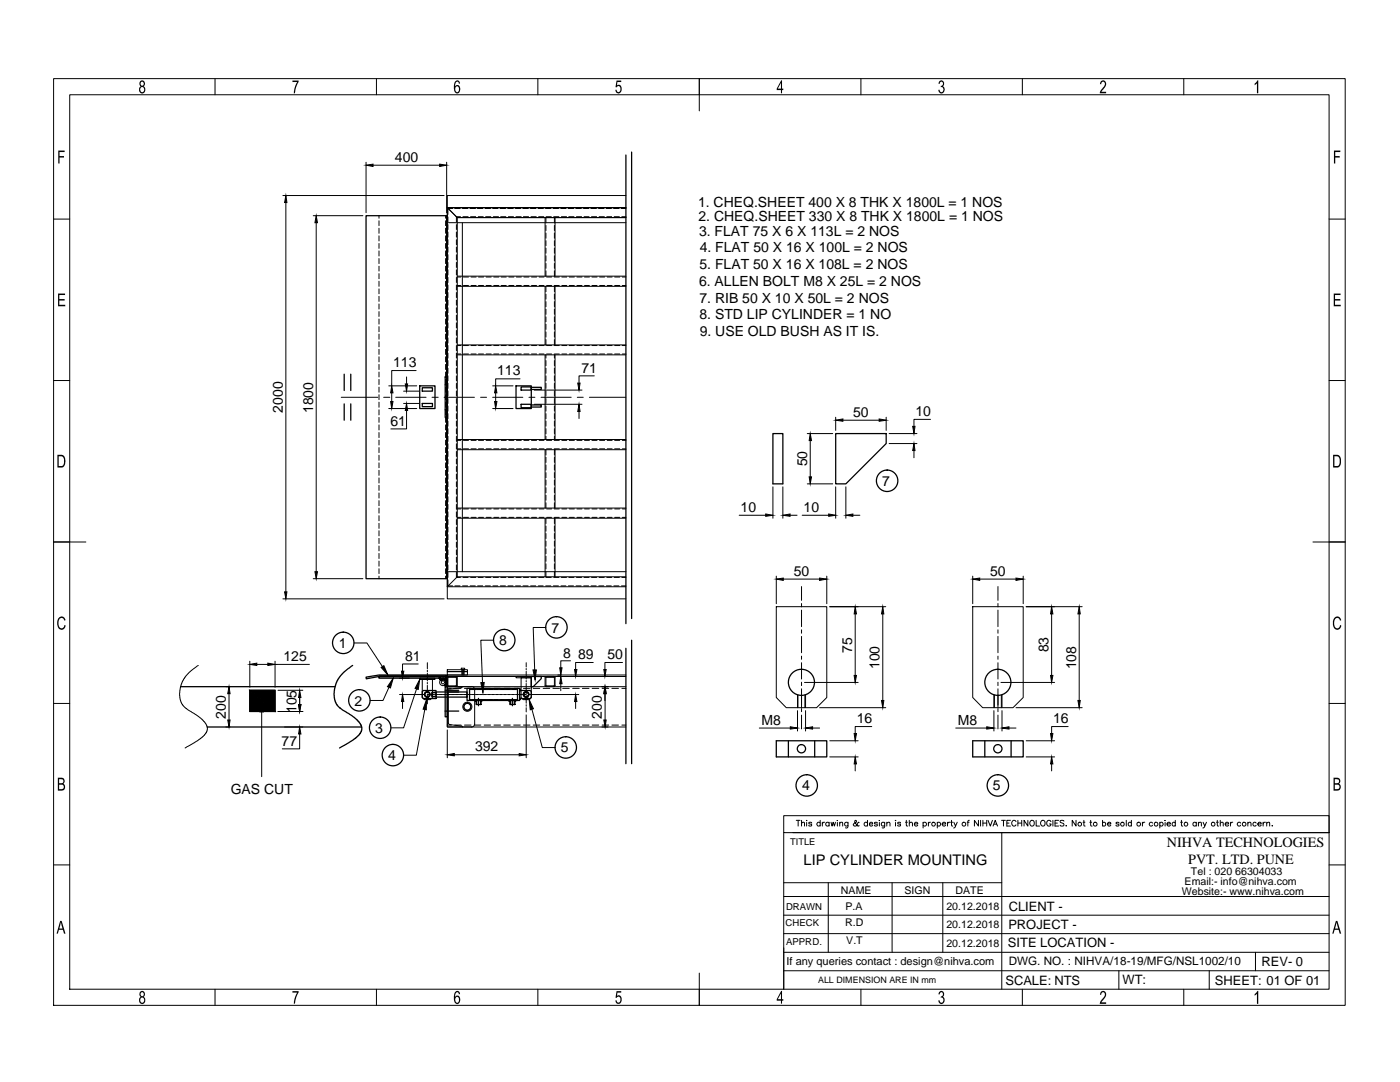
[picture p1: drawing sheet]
<svg xmlns="http://www.w3.org/2000/svg" width="279mm" height="216mm" viewBox="0 0 279 216" stroke-linecap="round" stroke-linejoin="round" font-family="sans-serif">
<!-- layer: 0 -->
<g fill="none" stroke="#000" stroke-width=".2">
<path d="M10.7 15.7h257.8v184.9h-257.8zM13.9 18.9h251.3v178.5h-251.3zM42.9 15.7v3.2M75.1 15.7v3.2M107.3 15.7v3.2M139.6 15.7v6.4M171.8 15.7v3.2M204 15.7v3.2M236.2 15.7v3.2M56.5 39h32.1M73.1 32.4v10M74.5 33h13.2"/>
<path d="M89.1 32.4v10M124.9 39h-35.6v80.5h35.6M10.7 43.7h3.2M57.1 40.4v77.7M62.5 43h9.9M63.1 44.4v69.7M75.6 43v.5M75.6 44.1v.9M75.6 45.5v1.1M75.6 47.1v1M75.6 48.6v1M75.6 50.1v1"/>
<path d="M75.6 51.6v1M75.6 53.1v1M75.6 54.6v1M75.6 56.1v1M75.6 57.6v1M75.6 59.1v1M88.9 43v.5M88.9 44.1v.9M88.9 45.5v1.1M88.9 47.1v1M88.9 48.6v1M88.9 50.1v1"/>
<path d="M88.9 51.6v1M88.9 53.1v1M88.9 54.6v1M88.9 56.1v1M88.9 57.6v1M88.9 59.1v1M89.3 41.4v75.7M89.3 41.4h35.6M89.3 41.4l2 2M89.4 43.3v1M89.4 44.8v1M89.4 46.3v1"/>
<path d="M89.4 47.8v1M89.4 49.3v1M89.4 50.8v1M89.4 52.4v1M89.4 53.8v1M89.4 55.4v1M89.4 56.9v1M89.4 58.4v1M89.4 59.9v1M89.5 44.4h35.4M90.3 41.6h-.9v1.2M90.8 41.6h1"/>
<path d="M91.1 44.8v1M91.1 46.3v1M91.1 47.8v1M91.1 49.3v1M91.1 50.8v1M91.1 52.4v1M91.1 53.8v1M91.1 55.4v1M91.1 56.9v1M91.1 58.4v1M91.1 59.9v1M91.3 43.4v71.7"/>
<path d="M91.3 43.4h33.6M91.3 55.1h33.6M91.3 55.3h.7M91.3 57.1h33.6M91.3 57h.7M91.9 43.3h-.8v1M92.3 44.4v69.7M92.3 41.6h1M92.4 43.3h1M92.5 55.3h1M92.5 57h1M93.8 41.6h1.1"/>
<path d="M93.9 43.3h1M94 55.3h1M94 57h1M95.3 41.6h1M95.4 43.3h1M95.5 55.3h1M95.5 57h1M96.8 41.6h1.1M96.9 43.3h1M97 55.3h1M97 57h1M98.4 41.6h.9"/>
<path d="M98.5 43.3h1M98.5 55.3h1.1M98.5 57h1.1M99.9 41.6h1M99.9 43.3h1.1M100 55.3h1M100 57h1M101.4 41.6h1M101.5 43.3h1M101.5 55.3h1.1M101.5 57h1.1M102.9 41.6h1"/>
<path d="M103 43.3h1M103.1 55.3h.9M103.1 57h.9M104.4 41.6h1M104.5 43.3h1M104.5 55.3h1.1M104.5 57h1.1M105.9 41.6h1M106 43.3h1M106.1 55.3h1M106.1 57h1M107.4 41.6h1"/>
<path d="M107.5 43.3h1M107.6 55.3h1M107.6 57h1M108.8 43.4v11.7M108.8 57.1v11.7M108.9 41.6h1M109 43.4v1.1M109 45v1M109 46.5v1M109 48v1M109 49.5v1M109 51v1.1"/>
<path d="M109 52.6v.9M109 54v1.1M109 57.1v1.1M109 58.7v1M109 43.3h1M109.1 55.3h1M109.1 57h1M110.4 41.6h1M110.5 43.3h1M110.6 55.3h1M110.6 57h1M110.6 43.4v1.1"/>
<path d="M110.6 45v1M110.6 46.5v1M110.6 48v1M110.6 49.5v1M110.6 51v1.1M110.6 52.6v.9M110.6 54v1.1M110.6 57.1v1.1M110.6 58.7v1M110.8 43.4v11.7M110.8 57.1v11.7M112 41.6h.9"/>
<path d="M112 43.3h1.1M112.1 55.3h1M112.1 57h1M113.4 41.6h1.1M113.5 43.3h1M113.6 55.3h1M113.6 57h1M115 41.6h1M115 43.3h1.1M115.1 55.3h1M115.1 57h1M116.5 41.6h1"/>
<path d="M116.6 43.3h.9M116.7 55.3h.9M116.7 57h.9M118 41.6h1M118.1 43.3h1M118.1 55.3h1.1M118.1 57h1.1M119.5 41.6h1M119.6 43.3h1M119.7 55.3h1M119.7 57h1M121 41.6h1"/>
<path d="M121.1 43.3h1M121.2 55.3h1M121.2 57h1M122.5 41.6h1M122.6 43.3h1M122.7 55.3h1M122.7 57h1M124 41.6h.9M124.1 43.3h.8M124.2 55.3h.7M124.2 57h.7M265.2 43.7h3.3"/>
<path d="M10.7 75.9h3.2M68.1 79.3h7.3M75.6 60.6v1.1M75.6 62.2v.9M75.6 63.7v1M75.6 65.2v1M75.6 66.7v1M75.6 68.2v1M75.6 69.7v1M75.6 71.2v1M75.6 72.7v1M75.6 74.2v1"/>
<path d="M75.6 75.7v1M75.6 77.2v1.1M75.6 78.8v.9M76.6 79.3h1.2M77.6 77h5.6M78.2 78.4v1.7M79 79.3h6M80.5 78h3.2M81.1 75.2v1.4M83 73.9h-4.8v3.1M86.2 79.3h1.2M88.6 79.3h6.1"/>
<path d="M88.9 60.6v1.1M88.9 62.2v.9M88.9 63.7v1M88.9 65.2v1M88.9 66.7v1M88.9 68.2v1M88.9 69.7v1M88.9 71.2v1M88.9 72.7v1M88.9 74.2v1M88.9 75.7v1M88.9 77.2v1.1"/>
<path d="M88.9 78.8v.9M89.4 61.4v1M89.4 62.9v1M89.4 64.4v1M89.4 65.9v1M89.4 67.4v1M89.4 68.9v1.1M89.4 70.5v.9M89.4 72v1M89.4 73.5v1M89.4 75v1M89.4 76.5v1"/>
<path d="M89.4 78v1M89.4 79.5v1M91.1 61.4v1M91.1 62.9v1M91.1 64.4v1M91.1 65.9v1M91.1 67.4v1M91.1 68.9v1.1M91.1 70.5v.9M91.1 72v1M91.1 73.5v1M91.1 75v1"/>
<path d="M91.1 76.5v1M91.1 78v1M91.1 79.5v1M91.3 68.8h33.6M91.3 68.9h.7M91.3 70.8h33.6M91.3 70.6h.7M92.5 68.9h1M92.5 70.6h1M94 68.9h1M94 70.6h1M95.5 68.9h1"/>
<path d="M95.5 70.6h1M95.9 79.3h1.2M97 68.9h1M97 70.6h1M98.3 79.3h6M98.3 77h4.1M98.5 68.9h1.1M98.5 70.6h1.1M98.9 78.4v1.7M100 68.9h1M100 70.6h1M101.5 68.9h1.1"/>
<path d="M101.5 70.6h1.1M103.1 68.9h.9M103.1 70.6h.9M103.8 75.6h-4.9v1.4M104.5 68.9h1.1M104.5 70.6h1.1M105.6 79.3h1.2M106.1 68.9h1M106.1 70.6h1M106.6 77.8h9.5M107.6 68.9h1M107.6 70.6h1"/>
<path d="M108 79.3h6M108.8 70.8v16.9M109 60.2v1M109 61.7v1M109 63.2v1M109 64.7v1M109 66.2v1.1M109 67.8v1M109 70.8v.6M109 72v1M109 73.5v1M109 75v1"/>
<path d="M109 76.5v1M109 78v1M109 79.5v1M109.1 68.9h1M109.1 70.6h1M110.6 68.9h1M110.6 70.6h1M110.6 60.2v1M110.6 61.7v1M110.6 63.2v1M110.6 64.7v1M110.6 66.2v1.1"/>
<path d="M110.6 67.8v1M110.6 70.8v.6M110.6 72v1M110.6 73.5v1M110.6 75v1M110.6 76.5v1M110.6 78v1M110.6 79.5v1M110.8 70.8v16.9M112.1 68.9h1M112.1 70.6h1M113.6 68.9h1"/>
<path d="M113.6 70.6h1M115.1 68.9h1M115.1 70.6h1M115.2 79.3h1.2M116.7 68.9h.9M116.7 70.6h.9M117.6 79.3h7.3M118.1 68.9h1.1M118.1 70.6h1.1M118.6 75h-3v1.4M119.7 68.9h1M119.7 70.6h1"/>
<path d="M121.2 68.9h1M121.2 70.6h1M122.7 68.9h1M122.7 70.6h1M124.2 68.9h.7M124.2 70.6h.7M265.2 75.9h3.3M75.6 80.2v1.1M75.6 81.8v1M75.6 83.3v1M75.6 84.8v1M75.6 86.3v1"/>
<path d="M75.6 87.8v1M75.6 89.3v1M75.6 90.8v1M75.6 92.4v.9M75.6 93.8v1.1M75.6 95.4v1M75.6 96.8v1.1M75.6 98.4v1M75.6 99.9v1M77.6 81.5h5.6M80.5 80.5h3.2M81.1 81.9v3.7h-3.1"/>
<path d="M88.9 80.2v1.1M88.9 81.8v1M88.9 83.3v1M88.9 84.8v1M88.9 86.3v1M88.9 87.8v1M88.9 89.3v1M88.9 90.8v1M88.9 92.4v.9M88.9 93.8v1.1M88.9 95.4v1M88.9 96.8v1.1"/>
<path d="M88.9 98.4v1M88.9 99.9v1M89.4 81v1M89.4 82.5v1.1M89.4 84v1M89.4 85.5v1.1M89.4 87.1v1M89.4 88.5v1.1M89.4 90.1v1M89.4 91.6v1M89.4 93.1v1M89.4 94.6v1"/>
<path d="M89.4 96.1v1M89.4 97.6v1M89.4 99.1v1M91.1 81v1M91.1 82.5v1.1M91.1 84v1M91.1 85.5v1.1M91.1 87.1v1M91.1 88.5v1.1M91.1 90.1v1M91.1 91.6v1M91.1 93.1v1"/>
<path d="M91.1 94.6v1M91.1 96.1v1M91.1 97.6v1M91.1 99.1v1M91.3 89.7h33.6M91.3 89.6h.7M91.3 87.7h33.6M91.3 87.9h.7M92.5 89.6h1M92.5 87.9h1M94 89.6h1M94 87.9h1"/>
<path d="M95.5 89.6h1M95.5 87.9h1M97 89.6h1M97 87.9h1M98.3 81.5h4.1M98.5 89.6h1.1M98.5 87.9h1.1M100 89.6h1M100 87.9h1M101.5 89.6h1.1M101.5 87.9h1.1M103.1 89.6h.9"/>
<path d="M103.1 87.9h.9M104.5 89.6h1.1M104.5 87.9h1.1M106.1 89.6h1M106.1 87.9h1M106.6 80.7h9.5M107.6 89.6h1M107.6 87.9h1M108.8 89.7v11.7M109 81v1M109 82.5v1.1M109 84v1"/>
<path d="M109 85.5v1.1M109 87.1v.6M109 89.7v1.1M109 91.3v1M109 92.8v1M109 94.3v1M109 95.8v1M109 97.3v1M109 98.8v1M109.1 89.6h1M109.1 87.9h1M110.6 89.6h1"/>
<path d="M110.6 87.9h1M110.6 81v1M110.6 82.5v1.1M110.6 84v1M110.6 85.5v1.1M110.6 87.1v.6M110.6 89.7v1.1M110.6 91.3v1M110.6 92.8v1M110.6 94.3v1M110.6 95.8v1M110.6 97.3v1"/>
<path d="M110.6 98.8v1M110.8 89.7v11.7M112.1 89.6h1M112.1 87.9h1M113.6 89.6h1M113.6 87.9h1M115.1 89.6h1M115.1 87.9h1M115.6 82.1v1.4M116.7 89.6h.9M116.7 87.9h.9M118.1 89.6h1.1"/>
<path d="M118.1 87.9h1.1M119.7 89.6h1M119.7 87.9h1M121.2 89.6h1M121.2 87.9h1M122.7 89.6h1M122.7 87.9h1M124.2 89.6h.7M124.2 87.9h.7M154.2 97.1v6.3M156.2 97.1v6.3M161.1 96.5h5.1"/>
<path d="M161.1 86.5h5.1M161.7 87.9v7.3M166.8 83.3v2.6M166.8 97.1v6.3M168.2 83.8h7.3M168.8 97.1v6.3M176.9 83.3v2.6M177.4 86.5h5.6M177.4 88.5h5.6M182.4 89.9v1.4M185.7 83.7h-3.3v1.4M10.7 108.1h6.4"/>
<path d="M56.5 119.5h32.1M62.5 115.5h9.9M75.6 101.4v1M75.6 102.9v1M75.6 104.4v1M75.6 105.9v1M75.6 107.4v1M75.6 109v.9M75.6 110.4v1M75.6 112v1M75.6 113.5v1M75.6 115v.5"/>
<path d="M88.9 101.4v1M88.9 102.9v1M88.9 104.4v1M88.9 105.9v1M88.9 107.4v1M88.9 109v.9M88.9 110.4v1M88.9 112v1M88.9 113.5v1M88.9 115v.5M89.3 117.1h35.6M89.4 100.7v.9"/>
<path d="M89.4 102.1v1.1M89.4 103.7v1M89.4 105.2v1M89.4 106.7v1M89.4 108.2v1M89.4 109.7v1M89.4 111.2v1M89.4 112.7v1M89.4 114.2v1M89.4 115.7v1.2h.9M89.5 114.1h35.4M90.8 116.9h1"/>
<path d="M91.1 100.7v.9M91.1 102.1v1.1M91.1 103.7v1M91.1 105.2v1M91.1 106.7v1M91.1 108.2v1M91.1 109.7v1M91.1 111.2v1M91.1 112.7v1M91.1 114.2v1h.8M91.3 115.1h33.6M91.3 115.1l-2 2"/>
<path d="M91.3 103.4h33.6M91.3 103.2h.7M91.3 101.4h33.6M91.3 101.5h.7M92.3 116.9h1M92.4 115.2h1M92.5 103.2h1M92.5 101.5h1M93.8 116.9h1.1M93.9 115.2h1M94 103.2h1M94 101.5h1"/>
<path d="M95.3 116.9h1M95.4 115.2h1M95.5 103.2h1M95.5 101.5h1M96.8 116.9h1.1M96.9 115.2h1M97 103.2h1M97 101.5h1M98.4 116.9h.9M98.5 115.2h1M98.5 103.2h1.1M98.5 101.5h1.1"/>
<path d="M99.9 116.9h1M99.9 115.2h1.1M100 103.2h1M100 101.5h1M101.4 116.9h1M101.5 115.2h1M101.5 103.2h1.1M101.5 101.5h1.1M102.9 116.9h1M103 115.2h1M103.1 103.2h.9M103.1 101.5h.9"/>
<path d="M104.4 116.9h1M104.5 115.2h1M104.5 103.2h1.1M104.5 101.5h1.1M105.9 116.9h1M106 115.2h1M106.1 103.2h1M106.1 101.5h1M107.4 116.9h1M107.5 115.2h1M107.6 103.2h1M107.6 101.5h1"/>
<path d="M108.8 103.4v11.7M108.9 116.9h1M109 100.3v1.1M109 103.4v1.1M109 105v1M109 106.5v1M109 108v1M109 109.5v1M109 111v1M109 112.5v1M109 114v1.1M109 115.2h1"/>
<path d="M109.1 103.2h1M109.1 101.5h1M110.4 116.9h1M110.5 115.2h1M110.6 103.2h1M110.6 101.5h1M110.6 100.3v1.1M110.6 103.4v1.1M110.6 105v1M110.6 106.5v1M110.6 108v1M110.6 109.5v1"/>
<path d="M110.6 111v1M110.6 112.5v1M110.6 114v1.1M110.8 103.4v11.7M112 116.9h.9M112 115.2h1.1M112.1 103.2h1M112.1 101.5h1M113.4 116.9h1.1M113.5 115.2h1M113.6 103.2h1M113.6 101.5h1"/>
<path d="M115 116.9h1M115 115.2h1.1M115.1 103.2h1M115.1 101.5h1M116.5 116.9h1M116.6 115.2h.9M116.7 103.2h.9M116.7 101.5h.9M118 116.9h1M118.1 115.2h1M118.1 103.2h1.1M118.1 101.5h1.1"/>
<path d="M119.5 116.9h1M119.6 115.2h1M119.7 103.2h1M119.7 101.5h1M121 116.9h1M121.1 115.2h1M121.2 103.2h1M121.2 101.5h1M122.5 116.9h1M122.6 115.2h1M122.7 103.2h1M122.7 101.5h1"/>
<path d="M124 116.9h.9M124.1 115.2h.8M124.2 103.2h.7M124.2 101.5h.7M147.5 102.8h5.3M154.9 115v5.5M156.3 115.6h7.3M157.7 102.8h1.4M160 117v2.8M160.1 102.8h5.3M165 115v5.5M170.2 102.8h1.4"/>
<path d="M194.1 115v5.5M195.5 115.6h7.3M199.2 117v2.8M204.2 115v5.5M262 108.1h6.5M39.6 132.8l-1.7 1.2-1.2 1.4-.7 1.9-.1 1.9 .4 1.2 .8 .9 2.1 1.3 1.5 1.3 .6 1 .1 .7-.4 .8-.7 .8-3.4 2.1M45.1 137h.8M45.7 138.4v5.3M49.9 131.9v5.2M51.3 132.6h2.2M54.9 131.9v5.2M54.9 132.6h6.9"/>
<path d="M55.5 137.7h4.9M59.8 139.2v1.4M70.6 128.3h2.6l3.1 4.7M77.6 137.1l-1.2 2.7h-2.5M79.7 138.6h5M79.7 135.3h2M80.3 140v1.4M83.1 137.5l-2.6 7.7h-2.5M83.5 132.5h-3.2v1.4M83.8 135.3h3v.3h-3zM84.3 135.6h2v3.6l-.4 .4h-1.2l-.4-.4zM85.1 139.1v.5"/>
<path d="M85.2 139.1v.5M85.3 132.2v1.3M85.3 133.8v.3M85.3 134.4v1.5M85.3 136.2v.3M85.3 136.8v1.5M85.3 139.1v1.3M85.4 139.1v.5M85.5 139.1v.5M85.8 138.6h-.5v.3M85.8 138.6h.1M86 138.6h.6"/>
<path d="M86.6 138.6h.1M86.9 138.6h.5M87.4 138.6h.1M87.7 138.6h.5M88.3 138.6h.1M88.5 138.6h.5M89.1 138.6h.1M89.2 136.8l.2 .2M89.3 134h4v.7h-4zM89.3 133.6h4v.4h-4zM89.3 137.4h.8M89.3 135h35.6"/>
<path d="M89.3 138.6h.5M89.3 135.2v1.6M89.4 136.8h.1M89.4 135.2v1.6M89.4 135l-.2 .2M89.4 135.2h.1M89.4 135.2h1.6M89.4 137h1.6M89.4 136.8h1.6M89.8 137.4l-.3 .2v.2v6.6l.3 .2 2.3 .3M89.9 138.6h.1M90.1 138.6h.5"/>
<path d="M90.7 138.6h.1M90.7 137.4h1.3M90.9 138.6h.5M91 135l.2 .2M91 136.8h.1M91.1 135.2v1.6M91.2 136.8l-.2 .2M91.3 135.2v1.6M91.5 138.6h.1M91.7 138.6h.5M92.1 133.3h.6v.3h-.6zM92.2 133.6v1.1"/>
<path d="M92.3 137l-.2 .2-2.2 .3M92.3 137h-3v8.1h3M92.3 133.6v1.1M92.3 137h1.8M92.3 138.6h.1M92.5 138.6h.5M92.5 133.6v1.1M92.6 133.6v1.1M92.7 137.4h1.3M93.1 138.6h.1M93.3 138.6h.5M93.9 138.6h.1"/>
<path d="M94.1 138.6h.5M94.1 137a.61 .61 0 0 1 .6 .6v6.9M94.6 137.4h1.4M94.7 138.6h.1M94.9 138.6h.5M95.5 138.6h.1M95.7 138.6h.5M96.3 138.6h.1M96.5 138.6h.5M96.6 137.4h1.3M97.1 138.6h.1M97.3 138.6h.5"/>
<path d="M97.9 138.6h.1M98.1 138.6h.5M98.5 127.7h-2.5l.3 8.5M98.6 137.4h1.3M98.7 138.6h.1M98.9 138.6h.5M99.5 138.6h.1M99.7 138.6h.5M100.3 138.6h.1M100.5 137.4h1.3M100.5 138.6h.5M101.1 138.6h.1"/>
<path d="M101.3 138.6h.5M101.9 138.6h.2M102.1 138.6h.5M102.5 137.4h1.3M102.7 138.6h.2M102.9 138.6h.5M103 135h3v.2h-3zM103.5 138.6h.2M103.7 138.6h.6M104 135.2h2v4l-.4 .4h-1.2l-.4-.4zM104.3 138.6h.2M104.5 137.4h1.3"/>
<path d="M104.5 138.6h.5M104.8 139.1v.5M104.9 139.1v.5M105 132.2v.9M105 133.4v.3M105 134v1.5M105 135.8v.3M105 136.4v1.5M105 138.2v.3M105 138.8v1.5M105.1 139.1v.5M105.2 139.1v.5"/>
<path d="M105.6 138.6h9.9M106 135.3v2.1M106.4 137.4h1.3M108.4 137.4h1.3M108.8 135.2v1.6l.2 .2M109 136.8h.1M109 125.2h-2.6l.3 8.5M109 135.2v1.6M109 135l-.2 .2M109 135.2h.1M109 135.2h1.6M109 137h1.6"/>
<path d="M109 136.8h1.6M110.3 137.4h1.4M110.6 135l.2 .2M110.6 136.8h.1M110.6 135.2v1.6M110.8 135.2v1.6l-.2 .2M111.3 134.7h.7M111.9 136.4v1.4M112.3 137.4h1.3M113.9 131.9h-2v1.4M114.3 137.4h1.3M114.9 140v1.4"/>
<path d="M116.2 137.4h1.3M118.2 137.4h1.3M118.4 132.2h-3.5v1.4M120.1 137h1.3M120.2 137.4h1.3M120.7 138.4l.1 5.3M122.1 137.4h1.3M124.1 137.4h.8M124.2 132.2h-3.5v1.4M124.9 137h-35.6v8.1h35.6M124.9 134.7h-35.6v2.3M154.9 121.1h10.1v18.1l-2 2h-6.1l-2-2z"/>
<path d="M159.2 138.7v2.5M160 120.4v.7M160 121.7v3.3M160 125.7v.7M160 127v3.2M160 130.9v.7M160 132.2v3.3M160 136.1v.7M160 137.4v3.8M160.6 136.2h10.7M160.6 138.7v2.5M160.8 138.7v2.5"/>
<path d="M165.6 121.1h11.2M170.7 122.5v12.3M176.2 122.5v17.3M194.1 121.1h10.1v18.1l-2 2h-6.1l-2-2zM198.4 138.7v2.5M199.2 120.4v.7M199.2 121.7v3.3M199.2 125.7v.7M199.2 127v3.2M199.2 130.9v.7M199.2 132.2v3.3M199.2 136.1v.7"/>
<path d="M199.2 137.4v3.8M199.8 136.2h10.7M199.8 138.7v2.5M200 138.7v2.5M204.8 121.1h11.2M209.9 122.5v12.3M215.4 122.5v17.3M10.7 140.4h3.2M45.1 145.1h.8M52.2 142.1v12.9M55.5 142h4.9M56.8 145.1h3.6"/>
<path d="M59.8 146.5v2.9h-3.5M84.8 141.5l-1.7 9.2h-2.6M89.3 144.7h.8M89.3 145.7v5.5M90.7 150.6h12.9M90.7 144.7h1.3M92.1 144.9l.2 .1M92.3 145.1h1.8M92.7 144.7h1.3M94.6 144.7h1.4M94.7 144.4a.61 .61 0 0 1-.6 .7M96.6 144.7h1.3"/>
<path d="M98.6 144.7h1.3M100.5 144.7h1.3M102.5 144.7h1.3M104.5 144.7h1.3M105 140.6v.3M105 141.2v.9M105 142.6v8.6M106.2 141.5l2 7.7h2.6M106.4 144.7h1.3M108.4 144.7h1.3M110.3 144.7h1.4M112.3 144.7h1.3"/>
<path d="M114.3 144.7h1.3M116.2 144.7h1.3M118.2 144.7h1.3M120.1 145.1h1.3M120.2 144.7h1.3M122.1 144.7h1.3M124.1 144.7h.8M151.5 145.3h6.2M159.2 141.8v4.1M160 141.4v.6M160 142.7v2.7M160.8 141.8v4.1"/>
<path d="M162.2 145.3h1.4M163.6 141.2h13.2M165.6 151h5.7M165.6 147.8h5.7M170.7 152.4v1.4M174 145h-3.3v1.4M190.7 145.3h6.2M198.4 141.8v4.1M199.2 141.4v.6M199.2 142.7v2.7M200 141.8v4.1M201.4 145.3h1.4"/>
<path d="M202.8 141.2h13.2M204.8 151h5.7M204.8 147.8h5.7M209.9 152.4v1.4M213.2 145h-3.3v1.4M265.2 140.4h3.3M10.7 172.6h3.2M156.4 162.8h108.8v3.3h-108.8zM156.4 178.9h108.8M156.4 166.1v31.3M156.4 176.1h43.5M158.2 166.1h107"/>
<path d="M158.9 163.7h.8M159.3 163.7v1.1M160 164.3l.2-.2h.3l.1 .7M160 163.7v1.1M160.9 163.7h.1M161 164.1v.7M162 164.2l-.2-.1-.4 .1 .6 .3v.3h-.4l-.2-.1M163.7 164.2a.37 .37 0 0 0-.6 0 .37 .37 0 0 0 0 .5 .37 .37 0 0 0 .6 0M163.7 163.7v1.1M164.1 164.1v.7M164.6 164.1h-.3l-.2 .3M165.3 176.1v13.9"/>
<path d="M165.5 164.2a.37 .37 0 0 0-.6 0 .37 .37 0 0 0 0 .5 .37 .37 0 0 0 .6 0M165.5 164.1v.7M165.8 164.1l.3 .7 .2-.7 .2 .7 .2-.7M167.1 163.7h.1M167.1 164.1v.7M167.6 164.3l.2-.2h.3l.1 .7M167.6 164.1v.7M169.2 164.1v.9l-.2 .2h-.3M169.2 164.2a.37 .37 0 0 0-.5 0 .37 .37 0 0 0 0 .5 .37 .37 0 0 0 .5 0M171.4 164.2l-.1-.1a.78 .78 0 0 1-.9 .7l-.1-.3 .6-.6-.1-.2-.2 .2v.2l.5 .7 .3-.1M173.1 164.2a.37 .37 0 0 0-.5 0 .37 .37 0 0 0 0 .5 .37 .37 0 0 0 .5 0M173.1 163.7v1.1"/>
<path d="M173.5 164.4h.6v-.1a.35 .35 0 0 0-.5-.1 .35 .35 0 0 0 0 .5 .35 .35 0 0 0 .5 0M175.1 164.2l-.2-.1-.4 .1 .5 .3v.3h-.3l-.2-.1M175.5 163.7h.1M175.5 164.1v.7M176.6 164.1v.9l-.2 .2h-.3M176.6 164.2a.37 .37 0 0 0-.6 0 .37 .37 0 0 0 0 .5 .37 .37 0 0 0 .6 0M177 164.3l.3-.2h.2l.1 .7M177 164.1v.7M178 176.1v13.9M178.7 163.7h.1M178.7 164.1v.7M179.7 164.2l-.2-.1-.4 .1 .6 .3v.3h-.3l-.3-.1"/>
<path d="M180.7 164.1h.4M180.9 163.7v.9v.2h.2M181.5 164.3l.3-.2h.2l.1 .7M181.5 163.7v1.1M182.5 164.4h.7a.38 .38 0 0 0-.5-.2 .38 .38 0 0 0-.2 .5 .38 .38 0 0 0 .5 .1l.2-.1M184.2 164.2a.37 .37 0 0 1 .6 0 .37 .37 0 0 1 0 .5 .37 .37 0 0 1-.6 0M184.2 164.1v1.1M185.3 164.1v.7M185.7 164.1h-.3l-.1 .3M187.1 164.2a.37 .37 0 0 1 .5 0 .37 .37 0 0 1 0 .5 .37 .37 0 0 1-.5 0M187.1 164.1v1.1M188 164.4h.7a.34 .34 0 0 0-.3-.4 .34 .34 0 0 0-.4 .4l.2 .4h.3l.2-.1"/>
<path d="M188.2 176.1v13.9M189.1 164.1v.7M189.6 164.1h-.3l-.2 .3M189.7 164.1h.4M189.9 163.7v.9v.2h.2M190.4 164.1l.3 .7 .3-.7M190.7 164.8l-.4 .4M193 164.1h.4M193.4 163.7l-.2 .2v.9M195.3 163.7v1.1l-.8-1.1v1.1M195.7 163.7v1.1M196.2 163.7v1.1"/>
<path d="M196.2 164.2h.7M196.9 163.7v1.1M197.2 163.7l.4 1.1 .5-1.1M198.2 164.8l.4-1.1 .5 1.1M198.4 164.5h.5M199.9 163.7h.7M199.9 166.1v31.3M200.3 163.7v1.1M200.9 164.2h.5M201.7 163.7h-.8v1.1h.8M202.8 163.9a.44 .44 0 0 0-.5-.2 .44 .44 0 0 0-.4 .4v.3a.44 .44 0 0 0 .4 .4 .44 .44 0 0 0 .5-.2M203.1 164.2h.8"/>
<path d="M203.1 163.7v1.1M203.9 163.7v1.1M205.1 163.7v1.1l-.7-1.1v1.1M205.6 163.9l.3-.2a.56 .56 0 0 1 .5 .6 .56 .56 0 0 1-.6 .5l-.3-.4zM206.8 163.7v1.1h.7M207.8 163.9l.2-.2a.56 .56 0 0 1 .6 .6 .56 .56 0 0 1-.7 .5l-.2-.4zM209.7 163.9a.44 .44 0 0 0-.4-.2 .44 .44 0 0 0-.4 .4v.3a.42 .42 0 0 0 .4 .4 .42 .42 0 0 0 .4-.4h-.2M210.1 163.7v1.1M210.6 164.2h.4M211.3 163.7h-.7v1.1h.7M212.3 163.9l-.2-.2h-.4l-.1 .4 .6 .2 .1 .4-.2 .1-.5-.1M212.7 164.8h.1z"/>
<path d="M214.7 163.7v1.1l-.7-1.1v1.1M216.1 164.1h.4M216.3 163.7v.9l.1 .2h.2M217.5 164.1h.4M217.7 163.7v1.1h.3M220 164.2a.35 .35 0 0 1 .6 0 .35 .35 0 0 1 0 .5 .35 .35 0 0 1-.6 0M220 163.7v1.1M221 164.4h.7a.34 .34 0 0 0-.4-.4 .34 .34 0 0 0-.3 .4l.2 .4h.3l.2-.1M223.3 164.2l-.2-.1-.4 .1 .6 .3v.3h-.4l-.2-.1M224.8 163.7v1.1M225.8 164.2a.35 .35 0 0 0-.5 0 .35 .35 0 0 0 0 .5 .35 .35 0 0 0 .5 0M225.8 163.7v1.1"/>
<path d="M228 164.1v.7M228.5 164.1h-.3l-.2 .3M230 164.2a.37 .37 0 0 0-.5 0 .37 .37 0 0 0 0 .5 .37 .37 0 0 0 .5 0M231.5 164.2a.37 .37 0 0 1 .5 0 .37 .37 0 0 1 0 .5 .37 .37 0 0 1-.5 0M231.5 164.1v1.1M232.5 163.7h.1M232.5 164.1v.7M232.9 164.4h.7a.38 .38 0 0 0-.5-.2 .38 .38 0 0 0-.2 .5 .38 .38 0 0 0 .6 .1l.1-.1M234.6 164.2a.35 .35 0 0 0-.6 0 .35 .35 0 0 0 0 .5 .35 .35 0 0 0 .6 0M234.6 163.7v1.1M235.6 164.1h.4M235.8 163.7v.9v.2h.2"/>
<path d="M238.7 164.2a.37 .37 0 0 0-.5 0 .37 .37 0 0 0 0 .5 .37 .37 0 0 0 .5 0M238.7 164.1v.7M239.2 164.3l.3-.2h.2l.1 .7M239.2 164.1v.7M240.1 164.1l.3 .7 .4-.7M240.4 164.8l-.3 .4M242.8 164.1h.3M242.9 163.7v.9l.1 .2h.2M243.5 164.3l.3-.2h.3v.7M243.5 163.7v1.1M244.5 164.4h.7a.34 .34 0 0 0-.4-.4 .34 .34 0 0 0-.3 .4l.2 .4h.3l.2-.1M245.6 164.1v.7"/>
<path d="M246 164.1h-.3l-.1 .3M247.6 164.2a.37 .37 0 0 0-.6 0 .37 .37 0 0 0 0 .5 .37 .37 0 0 0 .6 0M249 164.3l.3-.2h.3l.1 .7M249 164.1v.7M250.7 164.2a.35 .35 0 0 0-.5 0 .35 .35 0 0 0 0 .5 .35 .35 0 0 0 .5 0M251 164.4h.7a.34 .34 0 0 0-.3-.4 .34 .34 0 0 0-.4 .4l.2 .4h.3l.2-.1M252.1 164.1v.7M252.5 164.1h-.2l-.2 .3M252.8 164.3l.3-.2h.3v.7M252.8 164.1v.7M253.9 164.7v.1zM265.2 172.6h3.3"/>
<path d="M42.9 197.4v3.2M75.1 197.4v3.2M107.3 197.4v3.2M139.6 194.2v6.4M156.4 190h108.8M156.4 186.3h108.8M156.4 182.6h108.8M156.4 193.7h108.8M171.8 197.4v3.2M204 197.4v3.2M223.3 193.7v3.7M236.2 197.4v3.2"/>
<path d="M241.3 193.7v3.7M250.6 190v3.7"/>
<circle cx="85.3" cy="138.6" r=".49"/>
<circle cx="88.4" cy="136.2" r=".66"/>
<circle cx="88.4" cy="136.2" r=".32"/>
<circle cx="105" cy="138.6" r=".49"/>
<circle cx="93.3" cy="141" r=".91"/>
<circle cx="93.3" cy="141" r=".74"/>
<circle cx="93.3" cy="141" r=".66"/>
<circle cx="186.3" cy="164.4" r=".37"/>
<circle cx="192.4" cy="164.4" r=".38"/>
<circle cx="215.5" cy="164.4" r=".37"/>
<circle cx="218.6" cy="164.4" r=".38"/>
<circle cx="224" cy="164.4" r=".37"/>
<circle cx="227.3" cy="164.4" r=".38"/>
<circle cx="230.7" cy="164.4" r=".39"/>
<circle cx="236.7" cy="164.4" r=".37"/>
<circle cx="242.1" cy="164.4" r=".38"/>
<circle cx="248.3" cy="164.4" r=".38"/>
</g>
<g fill="none" stroke="#000" stroke-width=".25">
<path d="M124.9 30.9v93.5M126.1 30.3v93.1M73.1 43h16v72.5h-16zM68.7 74.7v3.2M70 74.7v3.2M83.8 77h3v4.5h-3zM84.3 77.4h2v.6h-2zM88.8 75.2h.5v8.1h-.5zM88.8 76.8h.5M103 77h3v4.5h-3zM104 77.2h2v.6h-2zM106 77.3h2v.4h-2z"/>
<path d="M68.7 80.6v3.2M70 80.6v3.2M84.3 80.5h2v.6h-2zM88.8 81.7h.5M104 80.7h2v.7h-2zM106 80.8h2v.4h-2zM154.2 86.5h2v10h-2zM166.8 86.5h10.1v2l-8.1 8h-2zM36.1 137h30.8M49.9 137.7h5v4.3h-5zM70.4 132.8l-1.7 1.2-1.2 1.5-.4 .8-.4 1.2v1.7l.4 1.2 .8 .9 2.4 1.5 1.2 1.1 .6 .8 .1 .9-.3 .8-.8 .8-3.3 2.1M73.1 135.1l2.5-.4h13.5v.3h-13.5v.3h13.3v-.3h-13.3l-2.5 .5z"/>
<path d="M84.3 138l.2-.2h2.5v1.6h-2.5l-.2-.2zM86.2 138.8l.1 .2M86.2 138.4v.4M86.3 139h.6M86.3 138.2v.3M86.3 138.6v.2M86.3 138.9v.1M86.3 138.2h.6M86.3 138.2l-.1 .1M87 139h.1M87 138.2h.1M87 138.1h6.2v1h-6.2z"/>
<path d="M87.7 135.3h.1M87.7 135.3l.2 .2v.2M87.7 135.4l.1-.1-.1 .1M87.8 135.4l.1-.1zM87.8 135.5l.1-.1zM87.8 135.5h.1M87.9 135.5h.1M87.9 135.5h.1l-.1 .2 .2-.2-.2 .2 .2-.2-.2 .2 .2-.2M87.9 135.7h.1M87.9 135.3l-.1 .2M87.9 135.3h1v.2h-1zM88 135.6l.2-.1-.2 .2"/>
<path d="M88.1 135.6l.1-.1-.1 .1M88.1 135.6h.1M88.1 135.5l-.1 .2M88.3 135.5l-.1 .1M88.3 135.5h.1M88.4 135.5h.1M88.5 135.5h.1M88.6 135.5l.1 .1M88.7 135.6h.1M88.8 136.7l.3-.3-.3 .3 .3-.2-.3 .2 .3-.2-.3 .2 .3-.2-.2 .2 .2-.2-.2 .2 .2-.2-.2 .2 .2-.2-.2 .2 .2-.1-.2 .1 .2-.1-.2 .1 .2-.1v.1zM88.8 135.7h.3M88.8 135.7l.1-.1z"/>
<path d="M88.8 137h.5v6h-.5zM88.8 137.7h2.8M88.9 135.7h.1M88.9 135.5l-.2 .1M88.9 136.5l.2-.1-.1 .1M88.9 135h.1M88.9 135.3h.1M88.9 135.4h.1M88.9 135.5h.1M88.9 135.5v.2M89 136.4v.1M89 135l-.1 .2 .2-.2-.2 .2 .2-.2"/>
<path d="M89 135.4l-.1 .1M89 136h.1M89 136l.1 .1M89 136.3h.1M89 136.4h.1M89 135.2v.1M89.1 135.7l-.1 .2M89 135.9h.1M89.1 136.2h.1M89.1 136.3h-.1M89.1 135.7h.2v1h-.2zM89.1 135.2l-.2 .1"/>
<path d="M89.1 135l-.2 .3 .2-.2M89.1 135l-.2 .5M89.3 138.1h2.3M93.2 137.4h.5v2.4h-.5zM93.7 137.4h9.6M93.7 137.6h.4M93.7 139.8h9.6M93.7 139.6h.4M94.2 137.6h.1M94.2 139.6h.1M94.4 137.6h.2M94.4 139.6h.2"/>
<path d="M94.7 137.6h.1M94.7 139.6h.1M94.8 139.8h.1M94.8 139.8l.2 .1M94.9 139.8h.1M94.9 137.6h.2M94.9 139.6h.2M94.9 139.9h.1M95 139.9h.1M95 139.8h1v.8h-1zM95 139.8l-.1 .1M95.1 139.8v.1"/>
<path d="M95.1 140v.2M95.2 137.6h.1M95.2 139.6h.1M95.4 137.6h.1M95.4 139.6h.1M95.5 139.3v1.5M95.6 137.6h.2M95.6 139.6h.2M95.9 137.6h.1M95.9 139.6h.1M95.9 139.8v.1M95.9 140v.2"/>
<path d="M96 139.8h.1M96 139.9l.1-.1zM96.1 139.9l.1-.1-.1 .1M96.1 139.9l.1-.1-.2 .1M96.1 137.6h.4M96.1 139.6h.4M96.6 137.6h.2M96.6 139.6h.2M96.8 137.6h.2M96.8 139.6h.2M97.1 137.6h.1M97.1 139.6h.1"/>
<path d="M97.3 137.6h.2M97.3 139.6h.2M97.6 137.6h.1M97.6 139.6h.1M97.8 137.6h.1M97.8 139.6h.1M98 137.6h.2M98 139.6h.2M98.3 137.6h.2M98.3 139.6h.2M98.5 137.6h.2M98.5 139.6h.2"/>
<path d="M98.8 137.6h.1M98.8 139.6h.1M99 137.6h.2M99 139.6h.2M99.3 137.6h.1M99.3 139.6h.1M99.5 137.6h.1M99.5 139.6h.1M99.7 137.6h.2M99.7 139.6h.2M100 137.6h.1M100 139.6h.1"/>
<path d="M100.2 137.6h.4M100.2 139.6h.4M100.7 137.6h.2M100.7 139.6h.2M101 137.6h.1M101 139.6h.1M101.2 137.6h.1M101.2 139.6h.1M101.4 137.6h.2M101.4 139.6h.2M101.6 139.8h.1M101.6 139.8l.2 .1"/>
<path d="M101.7 137.6h.1M101.7 139.6h.1M101.7 139.9h.1M101.8 139.8h1v.8h-1zM101.8 139.8l-.1 .1M101.8 139.9h.1M101.9 139.8v.1M101.9 140v.2M101.9 137.6h.2M101.9 139.6h.2M102.1 137.6h.2M102.1 139.6h.2"/>
<path d="M102.3 139.3v1.5M102.4 137.6h.2M102.4 139.6h.2M102.6 137.6h.4M102.6 139.6h.4M102.6 139.8v.1M102.6 140v.2M102.8 139.8h.1M102.8 139.9l.1-.1-.1 .1M102.8 139.9h.1M102.9 139.8l-.1 .1zM102.9 139.9h.1"/>
<path d="M102.9 139.8h.1M102.9 139.8l-.1 .1M103.1 137.6h.2M103.1 139.6h.2M103.3 137.4h.4v2.4h-.4zM103.7 139.4h.1M103.7 137.8h2.1l.2 .2v1.2l-.2 .2h-2.1zM103.7 137.7h.1M103.7 137.6l.2 .2M103.7 139.5h.1M103.7 139.5l.1-.1-.1 .1M103.7 137.8h.1"/>
<path d="M103.8 139.4l-.1 .1zM103.8 139.5l.1-.1-.2 .1M103.8 137.7h.1M103.8 137.8h.1M106 135h2v.4l-1.6 1.6h-.4zM124.9 129.4v23M126.1 127.7v24.7M41.3 145.1h30.9M88.8 141.9h2.8M95.1 140.2v.2M95.1 140.5v.1M95.9 140.2v.2"/>
<path d="M95.9 140.5v.1M101.9 140.2v.2M101.9 140.5v.1M102.6 140.2v.2M102.6 140.5v.1M154.9 147.8h10.1v3.2h-10.1zM157.3 147.8v3.2M162.6 147.8v3.2M194.1 147.8h10.1v3.2h-10.1zM196.5 147.8v3.2M201.8 147.8v3.2"/>
<circle cx="177" cy="95.9" r="2.14"/>
<circle cx="68.5" cy="128.3" r="2.14"/>
<circle cx="71.7" cy="139.7" r="2.14"/>
<circle cx="85.3" cy="138.6" r=".57"/>
<circle cx="85.3" cy="138.6" r=".49"/>
<circle cx="100.6" cy="127.7" r="2.14"/>
<circle cx="105" cy="138.6" r=".57"/>
<circle cx="105" cy="138.6" r=".49"/>
<circle cx="111" cy="125.2" r="2.14"/>
<circle cx="159.9" cy="136.2" r="2.6"/>
<circle cx="199.1" cy="136.2" r="2.6"/>
<circle cx="75.9" cy="145.2" r="2.14"/>
<circle cx="78.4" cy="150.7" r="2.14"/>
<circle cx="112.9" cy="149.1" r="2.14"/>
<circle cx="159.9" cy="149.4" r=".83"/>
<circle cx="161" cy="156.7" r="2.14"/>
<circle cx="199.1" cy="149.4" r=".83"/>
<circle cx="199.1" cy="156.7" r="2.14"/>
</g>
<g fill="#000" stroke="#000" stroke-width=".2">
<path d="M73.1 33l1.4-.2v.4zM87.7 32.8l1.4 .2-1.4 .2zM57.1 39l.2 1.4h-.5zM63.1 43l.3 1.4h-.5zM78.2 77l.2 1.4h-.4zM80.9 76.6h.5l-.3 1.4zM98.9 77l.3 1.4h-.5zM115.3 76.4h.5l-.2 1.4zM78 80.1h.4l-.2 1.4zM81.1 80.5l.3 1.4h-.5zM98.7 80.1h.5l-.3 1.4zM115.6 80.7l.2 1.4h-.5z"/>
<path d="M161.5 95.2h.5l-.3 1.3zM161.7 86.5l.3 1.4h-.5zM166.8 83.8l1.4-.2v.5zM175.5 83.6l1.4 .2-1.4 .3zM182.4 88.5l.2 1.4h-.5zM182.1 85.1h.5l-.2 1.4zM56.8 118.1h.5l-.2 1.4zM62.9 114.1h.5l-.3 1.4zM152.8 102.6l1.4 .2-1.4 .2zM154.9 115.6l1.4-.3v.5zM156.2 102.8l1.5-.2v.4zM163.6 115.3l1.4 .3-1.4 .2z"/>
<path d="M165.4 102.6l1.4 .2-1.4 .2zM168.8 102.8l1.4-.2v.4zM194.1 115.6l1.4-.3v.5zM202.8 115.3l1.4 .3-1.4 .2zM45.7 137l.2 1.4h-.4zM49.9 132.6l1.4-.3v.5zM53.5 132.3l1.4 .3-1.4 .2zM59.8 137.7l.3 1.5h-.5zM76.1 133.2l.5-.4 .8 1.9zM78.5 135.3l-.6 2-.6-.3zM80.3 138.6l.3 1.4h-.5zM80.1 133.9h.5l-.3 1.4z"/>
<path d="M83.8 135.6l-.3 2-.7-.2zM96 136.2h.6l-.2 2zM106.4 133.7h.6l-.2 2zM111.9 135l.3 1.4h-.5zM111.7 133.3h.5l-.3 1.4zM114.9 138.6l.2 1.4h-.4zM114.7 133.6h.4l-.2 1.4zM120.8 137l.2 1.4h-.5zM120.7 137l.3 1.4h-.5zM120.5 133.6h.5l-.3 1.4zM170.5 134.8h.4l-.2 1.4zM170.7 121.1l.2 1.4h-.4z"/>
<path d="M175.9 139.8h.5l-.2 1.4zM176.2 121.1l.2 1.4h-.5zM209.7 134.8h.4l-.2 1.4zM209.9 121.1l.2 1.4h-.4zM215.1 139.8h.5l-.2 1.4zM215.4 121.1l.2 1.4h-.5zM45.5 143.7h.4l-.2 1.4zM52.2 140.1l.4 2h-.7zM59.6 140.6h.5l-.3 1.4zM59.8 145.1l.3 1.4h-.5zM85.1 139.6v2l-.7-.1zM89.3 150.6l1.4-.2v.4z"/>
<path d="M103.6 150.4l1.4 .2-1.4 .2zM105.6 139.6l.9 1.8-.7 .2zM120.5 143.7h.5l-.2 1.4zM157.7 145l1.5 .3-1.5 .2zM160.8 145.3l1.4-.3v.5zM170.7 151l.2 1.4h-.4zM170.5 146.4h.4l-.2 1.4zM196.9 145l1.5 .3-1.5 .2zM200 145.3l1.4-.3v.5zM209.9 151l.2 1.4h-.4zM209.7 146.4h.4l-.2 1.4z"/>
<path d="M49.9 137.7v4.3h5zM49.9 137.7h5v4.3z"/>
</g>
<g fill="#000">
<path d="M58.4 16.1h1.2v.3l-.6 1.3-.1 .9h-.3l.1-.7 .6-1.5h-.9zM123 16.1h1v.3h-.8l-.1 .6 .6-.1 .4 .6-.1 .7-.3 .4h-.6l-.3-.7h.2l.1 .2a.45 .45 0 0 0 .6 .1 .45 .45 0 0 0 .1-.6 .39 .39 0 0 0-.3-.4 .39 .39 0 0 0-.5 .2h-.2zM187.4 16.2l.6-.2 .3 .3 .1 .6-.2 .3 .2 .2 .1 .4-.1 .6-.4 .3-.6-.3-.1-.5h.2v.1a.4 .4 0 0 0 .6 .3 .4 .4 0 0 0 .1-.6l-.1-.3h-.4l.1-.3h.2l.2-.4a.35 .35 0 0 0-.4-.4 .35 .35 0 0 0-.3 .4h-.2zM219.7 16.3l.2-.2 .4-.1 .4 .5v.6l-.9 1.2h1v.3h-1.3l.1-.5 .8-.9 .1-.5a.37 .37 0 0 0-.4-.4 .37 .37 0 0 0-.3 .5h-.3zM250.9 16h.2v2.6h-.2v-2l-.5 .4v-.3zM11.6 30h1.3v.3h-1v.8h.9v.3h-.9v1.2h-.3zM266.2 30h1.3v.3h-1v.8h.9v.3h-.9v1.2h-.3zM11.6 58.6h1.4v.3h-1.2v.8h1.1v.3h-1.1v.8h1.2v.3h-1.4zM266.2 58.6h1.3v.3h-1.1v.8h1.1v.3h-1.1v.8h1.2v.3h-1.4zM11.6 123.4l.5-.4h.3l.4 .2 .3 .4-.3 .3-.2-.5-.4-.1-.3 .2-.2 .4v.9l.4 .5 .3 .1 .3-.2 .2-.5 .2 .1-.2 .6-.3 .2h-.7l-.4-.5-.1-1.1zM266.2 123.4l.3-.3 .5-.1 .3 .1 .3 .5 .1 .2-.3 .1-.2-.5-.4-.1-.3 .2-.2 .3v.9l.3 .6 .4 .1 .3-.2 .1-.5 .3 .1-.2 .6-.3 .2h-.6l-.4-.3-.2-1.4zM58.4 197.8h1.2v.3l-.5 1-.2 1.2h-.3l.1-.5 .6-1.7h-.9z"/>
<path d="M123 197.8h1v.3h-.8l-.1 .6 .6-.1 .4 .5v.6l-.4 .6-.7-.1-.2-.6h.2l.1 .2a.42 .42 0 0 0 .6 .1 .42 .42 0 0 0 .1-.6v-.1a.37 .37 0 0 0-.4-.3 .37 .37 0 0 0-.4 .2h-.2zM187.4 198l.3-.3 .5 .2 .2 .2v.5l-.2 .3 .2 .2 .1 .4-.1 .5-.4 .3-.6-.2-.1-.5h.2v.1a.36 .36 0 0 0 .4 .4 .36 .36 0 0 0 .3-.4v-.5l-.5-.1 .2-.3a.36 .36 0 0 0 .3-.5 .36 .36 0 0 0-.6-.2l-.1 .3h-.2zM219.7 198l.2-.2 .4-.1 .4 .4v.7l-.9 1.2h1v.3h-1.3l.1-.5 .9-1.2v-.3l-.3-.3-.3 .1-.1 .4h-.3zM250.9 197.7h.2v2.6h-.2v-2l-.5 .4v-.3z"/>
<path d="M28 16.2l.5-.2 .4 .4v.6l-.3 .2 .4 .4v.5l-.2 .4-.3 .2-.4-.1-.3-.5v-.5l.3-.4-.3-.5zM28.1 16.7a.36 .36 0 0 0 .7 0 .36 .36 0 0 0-.7 0zM28.1 17.4l-.1 .7 .2 .3h.3l.3-.4-.1-.4-.3-.3z"/>
<path d="M90.9 16.2l.5-.2 .4 .5-.2 .2-.2-.4h-.3l-.3 .5 .1 .4a.59 .59 0 0 1 .7-.1 .59 .59 0 0 1 .2 .8l-.1 .5-.3 .3-.4-.1-.3-.2-.1-1.4zM91 17.3l-.1 .8a.4 .4 0 0 0 .5 .2 .4 .4 0 0 0 .2-.6 .39 .39 0 0 0-.2-.4 .39 .39 0 0 0-.4 0z"/>
<path d="M155.9 16h.2v1.7h.2v.3h-.2v.6h-.2v-.6h-.9v-.3zM155.9 16.5l-.7 1.2h.7z"/>
<path d="M11.5 90.7l1 .1 .4 .5 .1 1.2-.2 .5-.2 .2-1.1 .1zM11.7 91v2h.7l.4-.6-.1-1-.3-.3z"/>
<path d="M266.1 90.7l1 .1 .4 .5 .1 1.2-.4 .7-1.1 .1zM266.3 91v2h.7l.4-.6-.1-1.1-.4-.3z"/>
<path d="M11.5 155.2h1.1l.3 .4v.4l-.3 .4 .3 .3 .1 .6-.4 .4-1.1 .1zM11.8 155.5v.8l.6-.1a.4 .4 0 0 0 .2-.4 .4 .4 0 0 0-.4-.3zM11.8 156.6v.9l.8-.2 .1-.4-.1-.3z"/>
<path d="M266.1 155.2h.9l.4 .4 .1 .4-.3 .4 .3 .3 .1 .5-.4 .5-1.1 .1zM266.4 155.5v.8h.5a.4 .4 0 0 0 .3-.5 .4 .4 0 0 0-.4-.3zM266.4 156.6v.9l.8-.2 .1-.4-.1-.3z"/>
<path d="M12 183.8h.3l.8 2.5h-.3l-.2-.8h-.8l-.3 .8h-.2zM12.1 184l-.3 1.3h.7z"/>
<path d="M28 197.9l.5-.2 .4 .4v.6l-.3 .2 .3 .3 .1 .3-.1 .5-.2 .3h-.6l-.3-.2v-1a.24 .24 0 0 0 .3-.2 .24 .24 0 0 0-.2-.2l-.1-.3zM28 198.4a.4 .4 0 0 0 .8 0 .4 .4 0 0 0-.8 0zM28.2 199.1l-.2 .4 .1 .4a.46 .46 0 0 0 .6-.1 .46 .46 0 0 0-.1-.6z"/>
<path d="M90.8 198l.3-.3h.3l.4 .5v.2h-.2l-.2-.4h-.3l-.2 .4-.1 .6a.6 .6 0 0 1 .8-.2 .6 .6 0 0 1 .2 .8l-.1 .5-.2 .2h-.5l-.3-.2-.1-1.4zM91 199l-.2 .4 .1 .4a.38 .38 0 0 0 .5 .2 .38 .38 0 0 0 .2-.5l-.1-.5z"/>
<path d="M266.6 183.8h.3l.8 2.5h-.3l-.2-.8h-.9l-.2 .8h-.2zM266.7 184l-.3 1.3h.7z"/>
<path d="M155.9 197.7h.2v1.7h.2v.3h-.2v.6h-.2v-.6h-.9v-.3zM155.9 198.2l-.7 1.2h.7z"/>
</g>
<text font-size="2.9" x="160.4" y="172.6">LIP CYLINDER MOUNTING</text>
<g font-size="2.8">
<text x="78.8" y="32.3">400</text>
<text x="139.3" y="41.2">1. CHEQ.SHEET 400 X 8 THK X 1800L = 1 NOS</text>
<text x="139.4" y="44.1">2. CHEQ.SHEET 330 X 8 THK X 1800L = 1 NOS</text>
<text x="139.5" y="47.2">3. FLAT 75 X 6 X 113L = 2 NOS</text>
<text x="139.6" y="53.7">5. FLAT 50 X 16 X 108L = 2 NOS</text>
<text x="139.6" y="50.3">4. FLAT 50 X 16 X 100L = 2 NOS</text>
<text x="139.5" y="57.1">6. ALLEN BOLT M8 X 25L = 2 NOS</text>
<text x="139.6" y="60.4">7. RIB 50 X 10 X 50L = 2 NOS</text>
<text x="139.6" y="63.7">8. STD LIP CYLINDER = 1 NO</text>
<text x="139.6" y="67">9. USE OLD BUSH AS IT IS.</text>
<text x="78.5" y="73.3">113</text>
<text x="99.2" y="74.9">113</text>
<text x="116" y="74.4">71</text>
<text x="56.4" y="82.4" transform="rotate(-90 56.4 82.4)">2000</text>
<text x="62.5" y="82.5" transform="rotate(-90 62.5 82.5)">1800</text>
<text x="170.3" y="83.2">50</text>
<text x="182.7" y="83">10</text>
<text x="77.9" y="84.9">61</text>
<text x="161.1" y="93.1" transform="rotate(-90 161.1 93.1)">50</text>
<text x="176.1" y="97">7</text>
<text x="147.8" y="102.1">10</text>
<text x="160.4" y="102.1">10</text>
<text x="158.4" y="114.9">50</text>
<text x="197.6" y="114.9">50</text>
<text x="56.6" y="131.9">125</text>
<text x="67.6" y="129.3">1</text>
<text x="80.8" y="131.9">81</text>
<text x="99.6" y="128.7">8</text>
<text x="110.1" y="126.2">7</text>
<text x="112.4" y="131.2">8</text>
<text x="115.4" y="131.6">89</text>
<text x="121.2" y="131.6">50</text>
<text x="170" y="130.2" transform="rotate(-90 170 130.2)">75</text>
<text x="209.2" y="130.2" transform="rotate(-90 209.2 130.2)">83</text>
<text x="175.5" y="133.5" transform="rotate(-90 175.5 133.5)">100</text>
<text x="214.7" y="133.6" transform="rotate(-90 214.7 133.6)">108</text>
<text x="45.1" y="143.4" transform="rotate(-90 45.1 143.4)">200</text>
<text x="59.2" y="142.3" transform="rotate(-90 59.2 142.3)">105</text>
<text x="70.8" y="140.8">2</text>
<text x="120.1" y="143.4" transform="rotate(-90 120.1 143.4)">200</text>
<text x="56.2" y="148.8">77</text>
<text x="74.9" y="146.2">3</text>
<text x="94.8" y="149.9">392</text>
<text x="152" y="144.6">M8</text>
<text x="171" y="144.3">16</text>
<text x="191.2" y="144.6">M8</text>
<text x="210.2" y="144.3">16</text>
<text x="77.5" y="151.7">4</text>
<text x="111.9" y="150.1">5</text>
<text x="46" y="158.5">GAS CUT</text>
<text x="160.1" y="157.7">4</text>
<text x="198.1" y="157.7">5</text>
<text x="232.9" y="169.1">NIHVA TECHNOLOGIES</text>
<text x="237.1" y="172.4">PVT. LTD. PUNE</text>
</g>
<g font-size="2.6">
<text x="201.2" y="185.4">PROJECT -</text>
<text x="201.3" y="181.7">CLIENT -</text>
<text x="201.2" y="189">SITE LOCATION -</text>
<text x="200.6" y="196.5">SCALE: NTS</text>
<text x="224" y="196.4">WT:</text>
<text x="242.5" y="196.5">SHEET: 01 OF 01</text>
<text x="251.7" y="192.7">REV- 0</text>
</g>
<text font-size="2.3" x="201.3" y="192.6">DWG. NO. : NIHVA/18-19/MFG/NSL1002/10</text>
<text font-size="2.2" x="157" y="192.5">If any queries contact : design@nihva.com</text>
<g font-size="2.1">
<text x="167.8" y="178.3">NAME</text>
<text x="180.5" y="178.3">SIGN</text>
<text x="190.7" y="178.3">DATE</text>
<text x="235.9" y="178.6">Website:- www.nihva.com</text>
<text x="236.4" y="176.7">Email:- info@nihva.com</text>
<text x="237.7" y="174.5">Tel : 020 66304033</text>
<text x="168.7" y="184.9">R.D</text>
<text x="168.7" y="181.5">P.A</text>
<text x="188.9" y="181.5">20.12.2018</text>
<text x="188.9" y="185.2">20.12.2018</text>
<text x="168.9" y="188.5">V.T</text>
<text x="188.9" y="188.9">20.12.2018</text>
</g>
<g font-size="1.9">
<text x="157.7" y="168.5">TITLE</text>
<text x="156.8" y="184.8">CHECK</text>
<text x="156.9" y="181.6">DRAWN</text>
<text x="156.9" y="188.5">APPRD.</text>
</g>
<text font-size="1.8" x="163.3" y="196.2">ALL DIMENSION ARE IN mm</text>
</svg>
